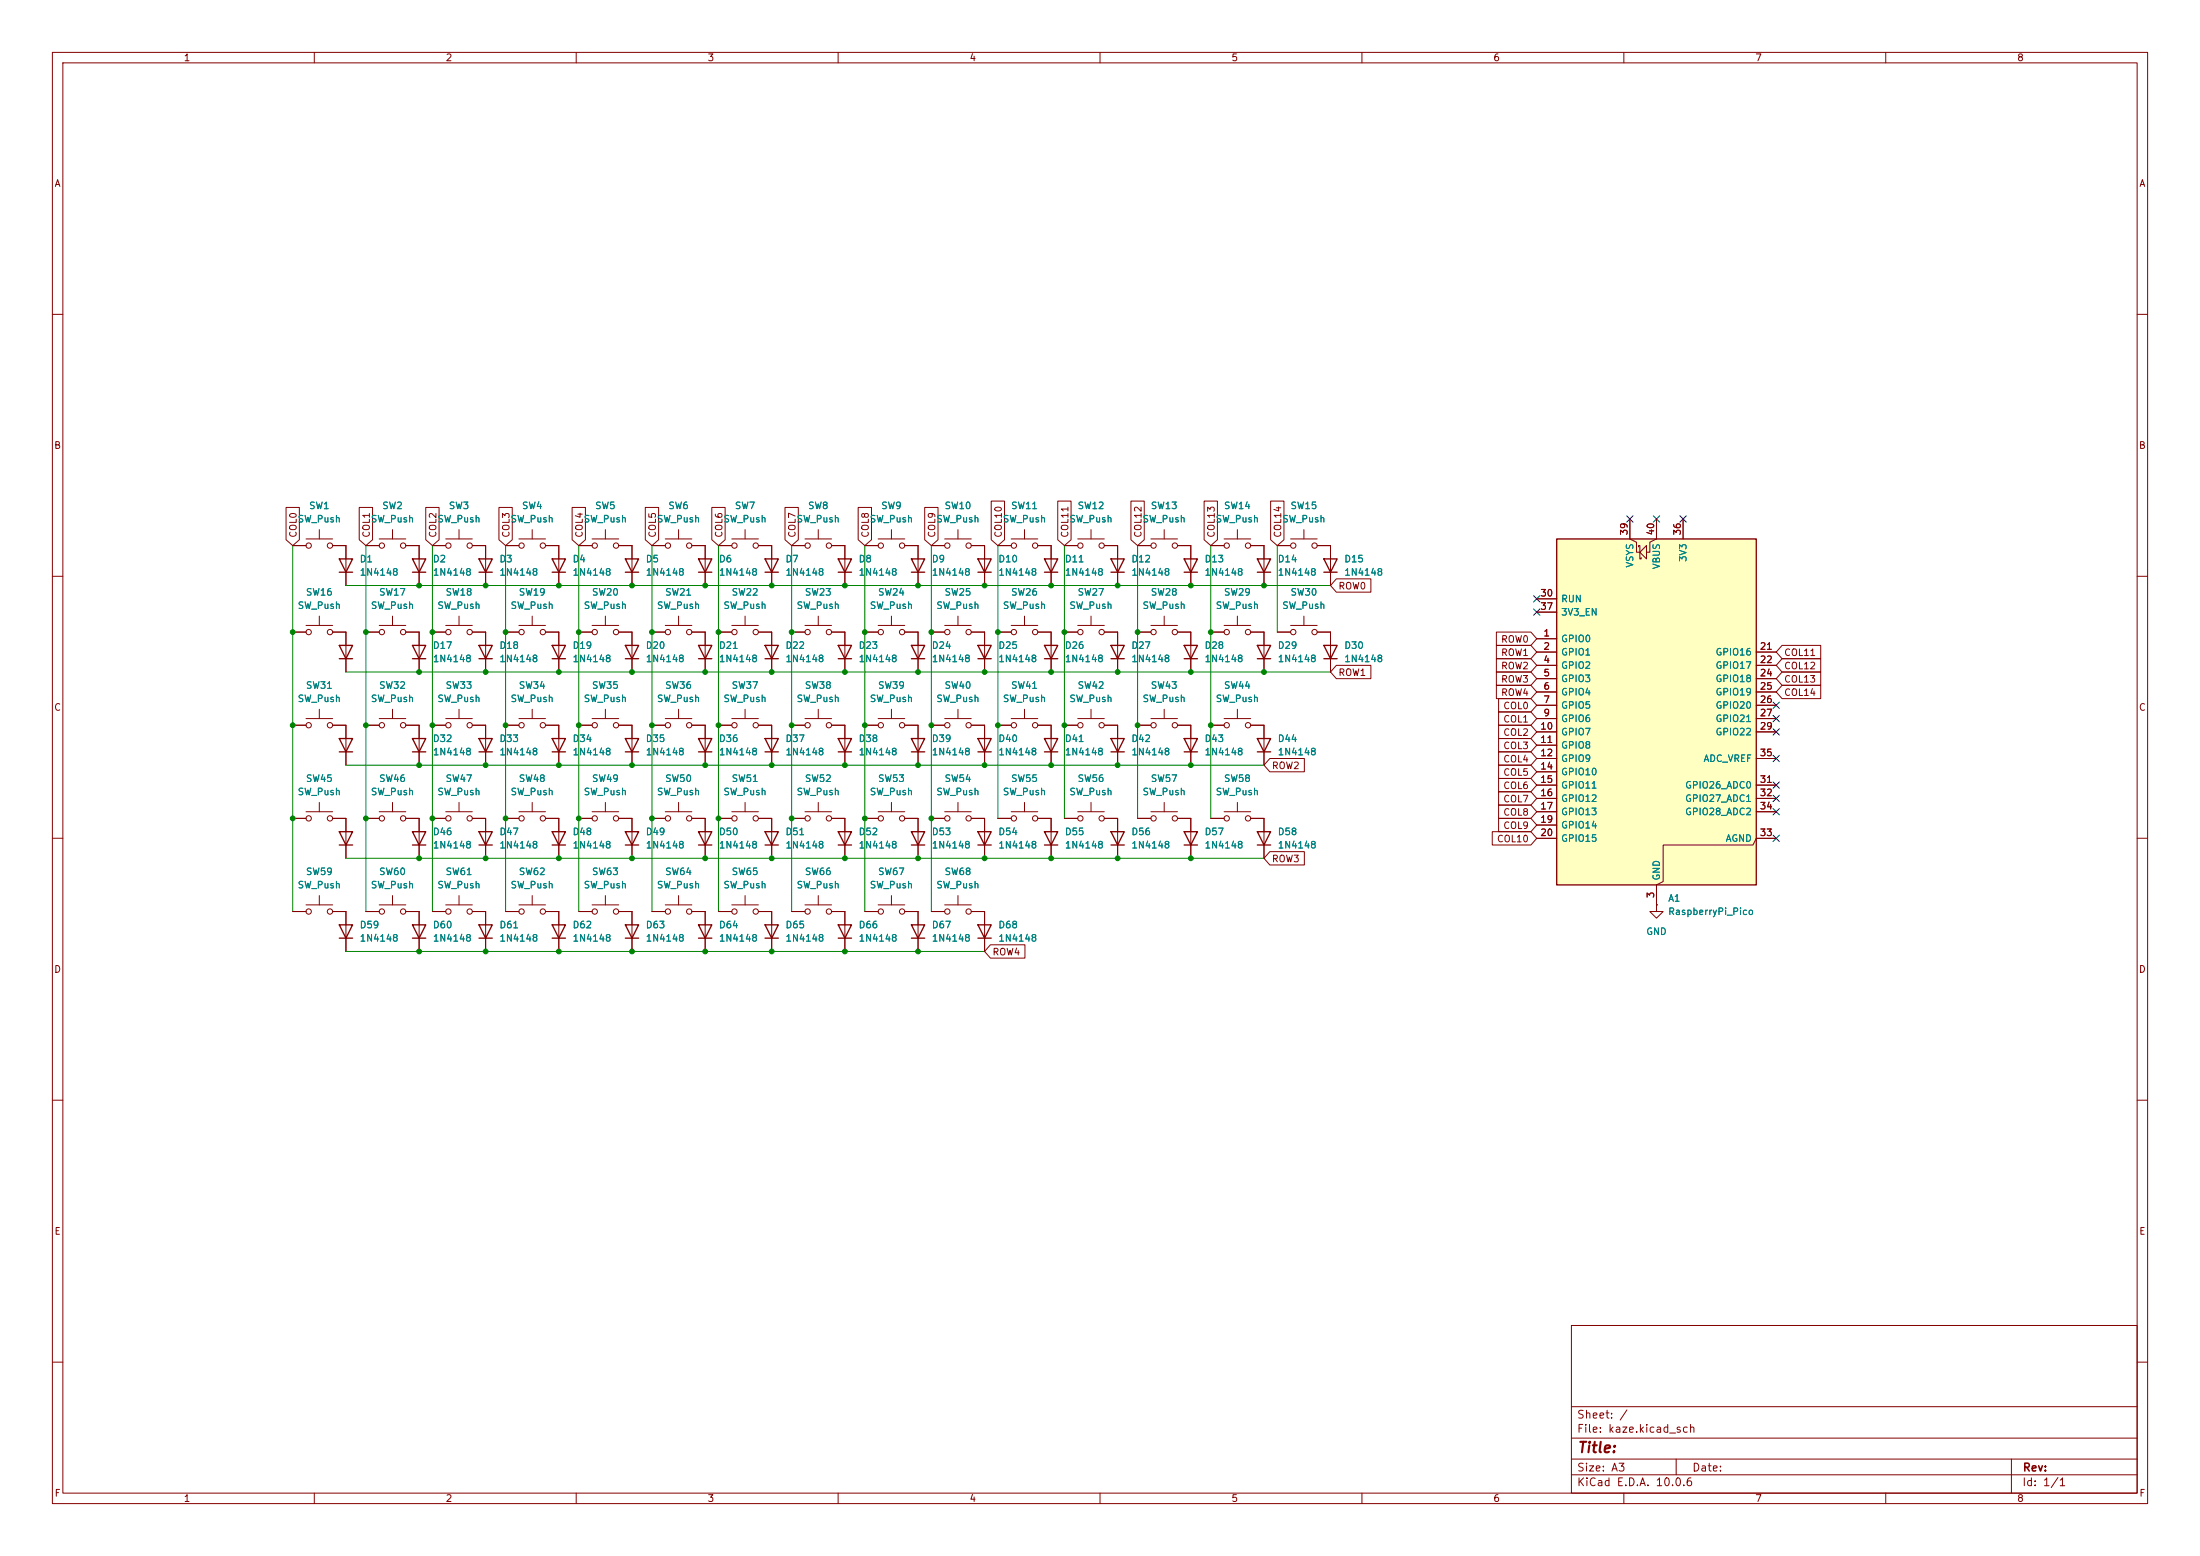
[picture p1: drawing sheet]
<svg xmlns="http://www.w3.org/2000/svg" width="420mm" height="297mm" viewBox="0 0 420 297" stroke-linecap="round" stroke-linejoin="round" font-family="sans-serif">
<g fill="none" stroke="#840000" stroke-width=".19">
<path d="M10 10h400v277h-400zM12 12h396v273h-396zM60 10v2M110 10v2M160 10v2M210 10v2M260 10v2M310 10v2M360 10v2M10 60h2M408 60h2M10 110h2"/>
<path d="M85.1 119.4h5.1M87.6 117.6v1.8M134.6 104.1v7.7M137.2 104.1h2.5M139.7 102.9h5.1M142.2 101.1v1.8M144.8 104.1h2.5M153.7 119.4h5M156.2 117.6v1.8M165.1 104.1h2.5M167.6 102.9h5.1M167.6 119.4h5.1"/>
<path d="M170.2 101.1v1.8M170.2 117.6v1.8M172.7 104.1h2.6v7.7M177.8 104.1h2.5M180.3 102.9h5.1M180.3 119.4h5.1M182.9 101.1v1.8M182.9 117.6v1.8M185.4 104.1h2.6v7.7M193 119.4h5.1M195.6 117.6v1.8M246.4 119.4h5.1"/>
<path d="M248.9 117.6v1.8M408 110h2M80 138.4v7.7M82.5 120.7h2.6M90.2 120.7h2.5M151.1 120.7h2.6M158.7 120.7h2.6M165.1 120.7h2.5M165.1 138.4h2.5M167.6 137.2h5.1M170.2 135.4v1.8M172.7 120.7h2.6"/>
<path d="M172.7 138.4h2.6v7.7M177.8 120.7h2.5M177.8 138.4h2.5M180.3 137.2h5.1M182.9 135.4v1.8M185.4 120.7h2.6v7.6M185.4 138.4h2.6v7.7M190.5 120.7h2.5M198.1 120.7h2.6v7.6M243.8 120.7h2.6M251.5 120.7h2.5v7.6M10 160h2"/>
<path d="M241.3 156.2v7.6M408 160h2M10 210h2M408 210h2M300 253h108v32h-108zM10 260h2M300 278.5h108M300 274.5h108M300 268.5h108M320 278.5v3M384 278.5v6.5M408 260h2"/>
<path d="M60 285v2M110 285v2M160 285v2M210 285v2M260 285v2M300 281.5h108M310 285v2M360 285v2"/>
<circle cx="140.2" cy="104.1" r=".51"/>
<circle cx="144.3" cy="104.1" r=".51"/>
<circle cx="168.1" cy="104.1" r=".51"/>
<circle cx="172.2" cy="104.1" r=".51"/>
<circle cx="180.8" cy="104.1" r=".51"/>
<circle cx="184.9" cy="104.1" r=".51"/>
<circle cx="85.6" cy="120.7" r=".51"/>
<circle cx="89.7" cy="120.7" r=".51"/>
<circle cx="154.2" cy="120.7" r=".51"/>
<circle cx="158.2" cy="120.7" r=".51"/>
<circle cx="168.1" cy="120.7" r=".51"/>
<circle cx="168.1" cy="138.4" r=".51"/>
<circle cx="172.2" cy="120.7" r=".51"/>
<circle cx="172.2" cy="138.4" r=".51"/>
<circle cx="180.8" cy="138.4" r=".51"/>
<circle cx="180.8" cy="120.7" r=".51"/>
<circle cx="184.9" cy="120.7" r=".51"/>
<circle cx="184.9" cy="138.4" r=".51"/>
<circle cx="193.5" cy="120.7" r=".51"/>
<circle cx="197.6" cy="120.7" r=".51"/>
<circle cx="246.9" cy="120.7" r=".51"/>
<circle cx="251" cy="120.7" r=".51"/>
</g>
<g fill="none" stroke="#840000" stroke-width=".25">
<path d="M133.3 106.7h2.6l-1.3 2.5zM133.3 109.2h2.6M174 106.7h2.5l-1.2 2.5zM174 109.2h2.5M186.7 106.7h2.5l-1.2 2.5zM186.7 109.2h2.5M186.7 123.2h2.5l-1.2 2.5zM186.7 125.7h2.5M199.4 123.2h2.5l-1.2 2.5zM199.4 125.7h2.5M252.7 123.2h2.6l-1.3 2.5zM252.7 125.7h2.6"/>
<path d="M78.7 141h2.6l-1.3 2.5zM78.7 143.5h2.6M174 141h2.5l-1.2 2.5zM174 143.5h2.5M186.7 141h2.5l-1.2 2.5zM186.7 143.5h2.5M240 158.8h2.6l-1.3 2.5zM240 161.3h2.6"/>
</g>
<path d="M297.2 102.9h38.1v66h-38.1z" fill="#ffffc2"/>
<g fill="none" stroke="#840000" stroke-width=".25">
<path d="M64.8 106.7h2.5l-1.3 2.5zM64.8 109.2h2.5M78.7 106.7h2.6l-1.3 2.5zM78.7 109.2h2.6M91.4 106.7h2.6l-1.3 2.5zM91.4 109.2h2.6M105.4 106.7h2.5l-1.2 2.5zM105.4 109.2h2.5M119.4 106.7h2.5l-1.3 2.5zM119.4 109.2h2.5M146 106.7h2.6l-1.3 2.5zM146 109.2h2.6"/>
<path d="M160 106.7h2.6l-1.3 2.5zM160 109.2h2.6M199.4 106.7h2.5l-1.2 2.5zM199.4 109.2h2.5M212.1 106.7h2.5l-1.2 2.5zM212.1 109.2h2.5M226.1 106.7h2.5l-1.3 2.5zM226.1 109.2h2.5M240 106.7h2.6l-1.3 2.5zM240 109.2h2.6M252.7 106.7h2.6l-1.3 2.5zM252.7 109.2h2.6"/>
<path d="M297.2 102.9h38.1v66h-38.1zM64.8 123.2h2.5l-1.3 2.5zM64.8 125.7h2.5M78.7 123.2h2.6l-1.3 2.5zM78.7 125.7h2.6M91.4 123.2h2.6l-1.3 2.5zM91.4 125.7h2.6M105.4 123.2h2.5l-1.2 2.5zM105.4 125.7h2.5M119.4 123.2h2.5l-1.3 2.5zM119.4 125.7h2.5M133.3 123.2h2.6l-1.3 2.5z"/>
<path d="M133.3 125.7h2.6M146 123.2h2.6l-1.3 2.5zM146 125.7h2.6M160 123.2h2.6l-1.3 2.5zM160 125.7h2.6M174 123.2h2.5l-1.2 2.5zM174 125.7h2.5M212.1 123.2h2.5l-1.2 2.5zM212.1 125.7h2.5M226.1 123.2h2.5l-1.3 2.5zM226.1 125.7h2.5M240 123.2h2.6l-1.3 2.5z"/>
<path d="M240 125.7h2.6M64.8 141h2.5l-1.3 2.5zM64.8 158.8h2.5l-1.3 2.5zM64.8 143.5h2.5M78.7 158.8h2.6l-1.3 2.5zM91.4 141h2.6l-1.3 2.5zM91.4 158.8h2.6l-1.3 2.5zM91.4 143.5h2.6M105.4 141h2.5l-1.2 2.5zM105.4 158.8h2.5l-1.2 2.5zM105.4 143.5h2.5M119.4 158.8h2.5l-1.3 2.5z"/>
<path d="M119.4 141h2.5l-1.3 2.5zM119.4 143.5h2.5M133.3 141h2.6l-1.3 2.5zM133.3 158.8h2.6l-1.3 2.5zM133.3 143.5h2.6M146 141h2.6l-1.3 2.5zM146 158.8h2.6l-1.3 2.5zM146 143.5h2.6M160 141h2.6l-1.3 2.5zM160 158.8h2.6l-1.3 2.5zM160 143.5h2.6M174 158.8h2.5l-1.2 2.5z"/>
<path d="M186.7 158.8h2.5l-1.2 2.5zM199.4 158.8h2.5l-1.2 2.5zM199.4 141h2.5l-1.2 2.5zM199.4 143.5h2.5M212.1 158.8h2.5l-1.2 2.5zM212.1 141h2.5l-1.2 2.5zM212.1 143.5h2.5M226.1 158.8h2.5l-1.3 2.5zM226.1 141h2.5l-1.3 2.5zM226.1 143.5h2.5M240 141h2.6l-1.3 2.5zM240 143.5h2.6"/>
<path d="M64.8 176.5h2.5l-1.3 2.6zM64.8 161.3h2.5M64.8 179.1h2.5M78.7 176.5h2.6l-1.3 2.6zM78.7 161.3h2.6M78.7 179.1h2.6M91.4 176.5h2.6l-1.3 2.6zM91.4 161.3h2.6M91.4 179.1h2.6M105.4 176.5h2.5l-1.2 2.6zM105.4 161.3h2.5M105.4 179.1h2.5"/>
<path d="M119.4 176.5h2.5l-1.3 2.6zM119.4 161.3h2.5M119.4 179.1h2.5M133.3 176.5h2.6l-1.3 2.6zM133.3 161.3h2.6M133.3 179.1h2.6M146 176.5h2.6l-1.3 2.6zM146 161.3h2.6M146 179.1h2.6M160 176.5h2.6l-1.3 2.6zM160 161.3h2.6M160 179.1h2.6"/>
<path d="M174 176.5h2.5l-1.2 2.6zM174 161.3h2.5M174 179.1h2.5M186.7 176.5h2.5l-1.2 2.6zM186.7 161.3h2.5M186.7 179.1h2.5M199.4 161.3h2.5M212.1 161.3h2.5M226.1 161.3h2.5"/>
</g>
<g fill="none" stroke="#840000" stroke-width=".19">
<path d="M54.6 96.9h2.6v6.1l-1.3 1.1-1.3-1.1zM68.6 96.9h2.5v6.1l-1.3 1.1-1.2-1.1zM81.3 96.9h2.5v6.1l-1.3 1.1-1.2-1.1zM95.2 96.9h2.6v6.1l-1.3 1.1-1.3-1.1zM109.2 96.9h2.6v6.1l-1.3 1.1-1.3-1.1zM123.2 96.9h2.5v6.1l-1.2 1.1-1.3-1.1zM135.9 96.9h2.5v6.1l-1.2 1.1-1.3-1.1zM149.9 96.9h2.5v6.1l-1.3 1.1-1.2-1.1zM163.8 96.9h2.6v6.1l-1.3 1.1-1.3-1.1zM176.5 96.9h2.6v6.1l-1.3 1.1-1.3-1.1zM189.2 95.6h2.6v7.4l-1.3 1.1-1.3-1.1zM201.9 95.6h2.6v7.4l-1.3 1.1-1.3-1.1z"/>
<path d="M215.9 95.6h2.5v7.4l-1.2 1.1-1.3-1.1zM229.9 95.6h2.5v7.4l-1.3 1.1-1.2-1.1zM242.6 95.6h2.5v7.4l-1.3 1.1-1.2-1.1zM311.1 99.1v3.8l1.3 .6v1.9h.7M316.2 99.1v3.8l-1.2 .6v1.9h-.7M321.3 99.1v3.8M55.9 104.1h2.5M58.4 102.9h5.1M58.4 119.4h5.1M61 101.1v1.8M61 117.6v1.8M63.5 104.1h2.5v7.7"/>
<path d="M69.8 104.1h2.6M72.4 102.9h5.1M72.4 119.4h5.1M74.9 101.1v1.8M74.9 117.6v1.8M77.5 104.1h2.5v7.7M82.5 104.1h2.6M85.1 102.9h5.1M87.6 101.1v1.8M90.2 104.1h2.5v7.7M96.5 104.1h2.6M99.1 102.9h5"/>
<path d="M99.1 119.4h5M101.6 101.1v1.8M101.6 117.6v1.8M104.1 104.1h2.6v7.7M110.5 104.1h2.5M113 102.9h5.1M113 119.4h5.1M115.6 101.1v1.8M115.6 117.6v1.8M118.1 104.1h2.5v7.7M124.5 104.1h2.5M127 102.9h5.1"/>
<path d="M127 119.4h5.1M129.5 101.1v1.8M129.5 117.6v1.8M132.1 104.1h2.5v2.6M134.6 109.2v2.6M137.2 104.1h2.5M139.7 119.4h5.1M142.2 117.6v1.8M144.8 104.1h2.5v7.7M151.1 104.1h2.6M153.7 102.9h5M156.2 101.1v1.8"/>
<path d="M158.7 104.1h2.6v7.7M165.1 104.1h2.5M172.7 104.1h2.6v2.6M175.3 109.2v2.6M177.8 104.1h2.5M185.4 104.1h2.6v2.6M188 109.2v2.6M190.5 104.1h2.5M193 102.9h5.1M195.6 101.1v1.8M198.1 104.1h2.6v7.7M203.2 104.1h2.5"/>
<path d="M205.7 102.9h5.1M205.7 119.4h5.1M208.3 101.1v1.8M208.3 117.6v1.8M210.8 104.1h2.6v7.7M217.2 104.1h2.5M219.7 102.9h5.1M219.7 119.4h5.1M222.2 101.1v1.8M222.2 117.6v1.8M224.8 104.1h2.5v7.7M231.1 104.1h2.6"/>
<path d="M233.7 102.9h5.1M233.7 119.4h5.1M236.2 101.1v1.8M236.2 117.6v1.8M238.8 104.1h2.5v7.7M243.8 104.1h2.6M246.4 102.9h5.1M248.9 101.1v1.8M251.5 104.1h2.5v7.7M255.1 110.5h6.6v2.5h-6.6l-1.1-1.2zM293.4 114.3h3.8M293.4 116.8h3.8"/>
<path d="M312.8 104.4v-.3h.3v2.6h.2v-.3M313.1 105.4l1.2-1.3v2.6zM55.9 138.4h2.5M55.9 120.7h2.5M58.4 137.2h5.1M61 135.4v1.8M63.5 138.4h2.5v7.7M63.5 120.7h2.5v7.6M69.8 138.4h2.6M69.8 120.7h2.6M72.4 137.2h5.1M74.9 135.4v1.8"/>
<path d="M77.5 138.4h2.5v2.6M77.5 120.7h2.5v7.6M82.5 138.4h2.6M82.5 120.7h2.6M85.1 137.2h5.1M87.6 135.4v1.8M90.2 138.4h2.5v7.7M90.2 120.7h2.5v7.6M96.5 138.4h2.6M96.5 120.7h2.6M99.1 137.2h5M101.6 135.4v1.8"/>
<path d="M104.1 138.4h2.6v7.7M104.1 120.7h2.6v7.6M110.5 138.4h2.5M110.5 120.7h2.5M113 137.2h5.1M115.6 135.4v1.8M118.1 138.4h2.5v7.7M118.1 120.7h2.5v7.6M124.5 138.4h2.5M124.5 120.7h2.5M127 137.2h5.1M129.5 135.4v1.8"/>
<path d="M132.1 138.4h2.5v7.7M132.1 120.7h2.5v7.6M137.2 138.4h2.5M137.2 120.7h2.5M139.7 137.2h5.1M142.2 135.4v1.8M144.8 138.4h2.5v7.7M144.8 120.7h2.5v7.6M151.1 138.4h2.6M151.1 120.7h2.6M153.7 137.2h5M156.2 135.4v1.8"/>
<path d="M158.7 120.7h2.6v7.6M158.7 138.4h2.6v7.7M165.1 138.4h2.5M165.1 120.7h2.5M172.7 120.7h2.6v7.6M172.7 138.4h2.6v2.6M177.8 138.4h2.5M177.8 120.7h2.5M185.4 138.4h2.6v2.6M185.4 120.7h2.6v2.5M188 125.7v2.6M190.5 138.4h2.5"/>
<path d="M190.5 120.7h2.5M193 137.2h5.1M195.6 135.4v1.8M198.1 138.4h2.6v7.7M198.1 120.7h2.6v2.5M200.7 125.7v2.6M203.2 138.4h2.5M203.2 120.7h2.5M205.7 137.2h5.1M208.3 135.4v1.8M210.8 138.4h2.6v7.7M210.8 120.7h2.6v7.6"/>
<path d="M217.2 138.4h2.5M217.2 120.7h2.5M219.7 137.2h5.1M222.2 135.4v1.8M224.8 138.4h2.5v7.7M224.8 120.7h2.5v7.6M231.1 138.4h2.6M231.1 120.7h2.6M233.7 137.2h5.1M236.2 135.4v1.8M238.8 138.4h2.5v7.7M238.8 120.7h2.5v7.6"/>
<path d="M243.8 120.7h2.6M251.5 120.7h2.5v2.5M254 125.7v2.6M255.1 127h6.6v2.5h-6.6l-1.1-1.2zM285.7 125.7h6.6l1.1 1.3-1.1 1.3h-6.6zM285.7 123.2h6.6l1.1 1.3-1.1 1.2h-6.6zM285.7 130.8h6.6l1.1 1.3-1.1 1.3h-6.6zM285.7 120.6h6.6l1.1 1.3-1.1 1.3h-6.6zM285.7 128.3h6.6l1.1 1.2-1.1 1.3h-6.6zM286.1 133.3h6.2l1.1 1.3-1.1 1.3h-6.2zM286.1 135.9h6.2l1.1 1.3-1.1 1.2h-6.2zM286.1 138.4h6.2l1.1 1.3-1.1 1.3h-6.2z"/>
<path d="M293.4 121.9h3.8M293.4 124.5h3.8M293.4 127h3.8M293.4 129.5h3.8M293.4 132.1h3.8M293.4 134.6h3.8M293.4 137.2h3.8M293.4 139.7h3.8M335.3 124.5h3.8M335.3 127h3.8M335.3 129.5h3.8M335.3 132.1h3.8"/>
<path d="M335.3 134.6h3.8M335.3 137.2h3.8M335.3 139.7h3.8M340.2 128.3h7.4v2.5h-7.4l-1.1-1.3zM340.2 123.2h7.4v2.5h-7.4l-1.1-1.2zM340.2 130.8h7.4v2.6h-7.4l-1.1-1.3zM340.2 125.7h7.4v2.6h-7.4l-1.1-1.3zM55.9 156.2h2.5M58.4 154.9h5.1M61 153.2v1.7M63.5 156.2h2.5v7.6M69.8 156.2h2.6"/>
<path d="M72.4 154.9h5.1M74.9 153.2v1.7M77.5 156.2h2.5v7.6M80 143.5v2.6M82.5 156.2h2.6M85.1 154.9h5.1M87.6 153.2v1.7M90.2 156.2h2.5v7.6M96.5 156.2h2.6M99.1 154.9h5M101.6 153.2v1.7M104.1 156.2h2.6v7.6"/>
<path d="M110.5 156.2h2.5M113 154.9h5.1M115.6 153.2v1.7M118.1 156.2h2.5v7.6M124.5 156.2h2.5M127 154.9h5.1M129.5 153.2v1.7M132.1 156.2h2.5v7.6M137.2 156.2h2.5M139.7 154.9h5.1M142.2 153.2v1.7M144.8 156.2h2.5v7.6"/>
<path d="M151.1 156.2h2.6M153.7 154.9h5M156.2 153.2v1.7M158.7 156.2h2.6v7.6M165.1 156.2h2.5M167.6 154.9h5.1M170.2 153.2v1.7M172.7 156.2h2.6v7.6M175.3 143.5v2.6M177.8 156.2h2.5M180.3 154.9h5.1M182.9 153.2v1.7"/>
<path d="M185.4 156.2h2.6v7.6M188 143.5v2.6M190.5 156.2h2.5M193 154.9h5.1M195.6 153.2v1.7M198.1 156.2h2.6v7.6M203.2 156.2h2.5M205.7 154.9h5.1M208.3 153.2v1.7M210.8 156.2h2.6v7.6M217.2 156.2h2.5M219.7 154.9h5.1"/>
<path d="M222.2 153.2v1.7M224.8 156.2h2.5v7.6M231.1 156.2h2.6M233.7 154.9h5.1M236.2 153.2v1.7M238.8 156.2h2.5v2.6M242.4 144.8h6.6v2.5h-6.6l-1.1-1.2zM284.9 158.7h7.4l1.1 1.3-1.1 1.3h-7.4zM286.1 153.7h6.2l1.1 1.2-1.1 1.3h-6.2zM286.1 151.1h6.2l1.1 1.3-1.1 1.3h-6.2zM286.1 143.5h6.2l1.1 1.3-1.1 1.3h-6.2zM286.1 146h6.2l1.1 1.3-1.1 1.3h-6.2z"/>
<path d="M286.1 141h6.2l1.1 1.2-1.1 1.3h-6.2zM286.1 156.2h6.2l1.1 1.3-1.1 1.3h-6.2zM286.1 148.6h6.2l1.1 1.3-1.1 1.2h-6.2zM293.4 142.2h3.8M293.4 144.8h3.8M293.4 147.3h3.8M293.4 149.9h3.8M293.4 152.4h3.8M293.4 154.9h3.8M293.4 157.5h3.8M335.3 144.8h3.8M335.3 149.9h3.8"/>
<path d="M335.3 152.4h3.8M335.3 154.9h3.8M55.9 174h2.5M58.4 172.7h5.1M61 170.9v1.8M63.5 174h2.5v7.6M69.8 174h2.6M72.4 172.7h5.1M74.9 170.9v1.8M77.5 174h2.5v7.6M82.5 174h2.6M85.1 172.7h5.1"/>
<path d="M87.6 170.9v1.8M90.2 174h2.5v7.6M96.5 174h2.6M99.1 172.7h5M101.6 170.9v1.8M104.1 174h2.6v7.6M110.5 174h2.5M113 172.7h5.1M115.6 170.9v1.8M118.1 174h2.5v7.6M124.5 174h2.5M127 172.7h5.1"/>
<path d="M129.5 170.9v1.8M132.1 174h2.5v7.6M137.2 174h2.5M139.7 172.7h5.1M142.2 170.9v1.8M144.8 174h2.5v7.6M151.1 174h2.6M153.7 172.7h5M156.2 170.9v1.8M158.7 174h2.6v7.6M165.1 174h2.5M167.6 172.7h5.1"/>
<path d="M170.2 170.9v1.8M172.7 174h2.6v7.6M177.8 174h2.5M180.3 172.7h5.1M182.9 170.9v1.8M185.4 174h2.6v7.6M241.3 161.3v2.5M242.4 162.6h6.6v2.5h-6.6l-1.1-1.3zM293.4 160h3.8M316.2 172.7v1.3h1.3l-1.3 1.3-1.2-1.3h1.2M316.2 172.7h.1M339.1 160h-3.8l-.7 1.3h-17.1v7l-1.3 .6v3.8"/>
<path d="M189.1 180.3h6.6v2.6h-6.6l-1.1-1.3z"/>
<circle cx="58.9" cy="104.1" r=".51"/>
<circle cx="63" cy="104.1" r=".51"/>
<circle cx="72.9" cy="104.1" r=".51"/>
<circle cx="77" cy="104.1" r=".51"/>
<circle cx="85.6" cy="104.1" r=".51"/>
<circle cx="89.7" cy="104.1" r=".51"/>
<circle cx="99.6" cy="104.1" r=".51"/>
<circle cx="103.6" cy="104.1" r=".51"/>
<circle cx="113.5" cy="104.1" r=".51"/>
<circle cx="117.6" cy="104.1" r=".51"/>
<circle cx="127.5" cy="104.1" r=".51"/>
<circle cx="131.6" cy="104.1" r=".51"/>
<circle cx="154.2" cy="104.1" r=".51"/>
<circle cx="158.2" cy="104.1" r=".51"/>
<circle cx="193.5" cy="104.1" r=".51"/>
<circle cx="197.6" cy="104.1" r=".51"/>
<circle cx="206.2" cy="104.1" r=".51"/>
<circle cx="210.3" cy="104.1" r=".51"/>
<circle cx="220.2" cy="104.1" r=".51"/>
<circle cx="224.3" cy="104.1" r=".51"/>
<circle cx="234.2" cy="104.1" r=".51"/>
<circle cx="238.3" cy="104.1" r=".51"/>
<circle cx="246.9" cy="104.1" r=".51"/>
<circle cx="251" cy="104.1" r=".51"/>
<circle cx="58.9" cy="120.7" r=".51"/>
<circle cx="58.9" cy="138.4" r=".51"/>
<circle cx="63" cy="120.7" r=".51"/>
<circle cx="63" cy="138.4" r=".51"/>
<circle cx="72.9" cy="138.4" r=".51"/>
<circle cx="72.9" cy="120.7" r=".51"/>
<circle cx="77" cy="120.7" r=".51"/>
<circle cx="77" cy="138.4" r=".51"/>
<circle cx="85.6" cy="138.4" r=".51"/>
<circle cx="89.7" cy="138.4" r=".51"/>
<circle cx="99.6" cy="120.7" r=".51"/>
<circle cx="99.6" cy="138.4" r=".51"/>
<circle cx="103.6" cy="138.4" r=".51"/>
<circle cx="103.6" cy="120.7" r=".51"/>
<circle cx="113.5" cy="120.7" r=".51"/>
<circle cx="113.5" cy="138.4" r=".51"/>
<circle cx="117.6" cy="120.7" r=".51"/>
<circle cx="117.6" cy="138.4" r=".51"/>
<circle cx="127.5" cy="138.4" r=".51"/>
<circle cx="127.5" cy="120.7" r=".51"/>
<circle cx="131.6" cy="120.7" r=".51"/>
<circle cx="131.6" cy="138.4" r=".51"/>
<circle cx="140.2" cy="138.4" r=".51"/>
<circle cx="140.2" cy="120.7" r=".51"/>
<circle cx="144.3" cy="138.4" r=".51"/>
<circle cx="144.3" cy="120.7" r=".51"/>
<circle cx="154.2" cy="138.4" r=".51"/>
<circle cx="158.2" cy="138.4" r=".51"/>
<circle cx="193.5" cy="138.4" r=".51"/>
<circle cx="197.6" cy="138.4" r=".51"/>
<circle cx="206.2" cy="120.7" r=".51"/>
<circle cx="206.2" cy="138.4" r=".51"/>
<circle cx="210.3" cy="120.7" r=".51"/>
<circle cx="210.3" cy="138.4" r=".51"/>
<circle cx="220.2" cy="120.7" r=".51"/>
<circle cx="220.2" cy="138.4" r=".51"/>
<circle cx="224.3" cy="120.7" r=".51"/>
<circle cx="224.3" cy="138.4" r=".51"/>
<circle cx="234.2" cy="120.7" r=".51"/>
<circle cx="234.2" cy="138.4" r=".51"/>
<circle cx="238.3" cy="120.7" r=".51"/>
<circle cx="238.3" cy="138.4" r=".51"/>
<circle cx="58.9" cy="156.2" r=".51"/>
<circle cx="63" cy="156.2" r=".51"/>
<circle cx="72.9" cy="156.2" r=".51"/>
<circle cx="77" cy="156.2" r=".51"/>
<circle cx="85.6" cy="156.2" r=".51"/>
<circle cx="89.7" cy="156.2" r=".51"/>
<circle cx="99.6" cy="156.2" r=".51"/>
<circle cx="103.6" cy="156.2" r=".51"/>
<circle cx="113.5" cy="156.2" r=".51"/>
<circle cx="117.6" cy="156.2" r=".51"/>
<circle cx="127.5" cy="156.2" r=".51"/>
<circle cx="131.6" cy="156.2" r=".51"/>
<circle cx="140.2" cy="156.2" r=".51"/>
<circle cx="144.3" cy="156.2" r=".51"/>
<circle cx="154.2" cy="156.2" r=".51"/>
<circle cx="158.2" cy="156.2" r=".51"/>
<circle cx="168.1" cy="156.2" r=".51"/>
<circle cx="172.2" cy="156.2" r=".51"/>
<circle cx="180.8" cy="156.2" r=".51"/>
<circle cx="184.9" cy="156.2" r=".51"/>
<circle cx="193.5" cy="156.2" r=".51"/>
<circle cx="197.6" cy="156.2" r=".51"/>
<circle cx="206.2" cy="156.2" r=".51"/>
<circle cx="210.3" cy="156.2" r=".51"/>
<circle cx="220.2" cy="156.2" r=".51"/>
<circle cx="224.3" cy="156.2" r=".51"/>
<circle cx="234.2" cy="156.2" r=".51"/>
<circle cx="238.3" cy="156.2" r=".51"/>
<circle cx="58.9" cy="174" r=".51"/>
<circle cx="63" cy="174" r=".51"/>
<circle cx="72.9" cy="174" r=".51"/>
<circle cx="77" cy="174" r=".51"/>
<circle cx="85.6" cy="174" r=".51"/>
<circle cx="89.7" cy="174" r=".51"/>
<circle cx="99.6" cy="174" r=".51"/>
<circle cx="103.6" cy="174" r=".51"/>
<circle cx="113.5" cy="174" r=".51"/>
<circle cx="117.6" cy="174" r=".51"/>
<circle cx="127.5" cy="174" r=".51"/>
<circle cx="131.6" cy="174" r=".51"/>
<circle cx="140.2" cy="174" r=".51"/>
<circle cx="144.3" cy="174" r=".51"/>
<circle cx="154.2" cy="174" r=".51"/>
<circle cx="158.2" cy="174" r=".51"/>
<circle cx="168.1" cy="174" r=".51"/>
<circle cx="172.2" cy="174" r=".51"/>
<circle cx="180.8" cy="174" r=".51"/>
<circle cx="184.9" cy="174" r=".51"/>
</g>
<g fill="none" stroke="#008400" stroke-width=".19">
<path d="M55.9 104.1v69.9M66 111.8h188M69.8 104.1v69.9M82.5 104.1v69.9M96.5 104.1v69.9M110.5 104.1v69.9M124.5 104.1v69.9M137.2 104.1v69.9M151.1 104.1v69.9M165.1 104.1v69.9M177.8 104.1v69.9M190.5 104.1v52.1"/>
<path d="M203.2 104.1v52.1M217.2 104.1v52.1M231.1 104.1v52.1M243.8 104.1v16.6M66 128.3h188M66 146.1h175.3M66 163.8h175.3M66 181.6h122"/>
</g>
<g fill="none" stroke="#000084" stroke-width=".19">
<path d="M310.5 98.5l1.3 1.2M311.8 98.5l-1.3 1.2M315.6 98.5l1.2 1.2M316.8 98.5l-1.2 1.2M320.7 98.5l1.2 1.2M321.9 98.5l-1.2 1.2M292.8 113.7l1.2 1.2M292.8 116.2l1.2 1.2M294 113.7l-1.2 1.2M294 116.2l-1.2 1.2M338.5 136.6l1.2 1.2M338.5 139.1l1.2 1.2"/>
<path d="M338.5 134l1.2 1.2M339.7 136.6l-1.2 1.2M339.7 139.1l-1.2 1.2M339.7 134l-1.2 1.2M338.5 151.8l1.2 1.2M338.5 154.3l1.2 1.2M338.5 149.3l1.2 1.2M338.5 144.2l1.2 1.2M338.5 159.4l1.2 1.2M339.7 151.8l-1.2 1.2M339.7 154.3l-1.2 1.2M339.7 149.3l-1.2 1.2"/>
<path d="M339.7 144.2l-1.2 1.2M339.7 159.4l-1.2 1.2"/>
</g>
<g fill="#008400" stroke="#008400" stroke-width=".19">
<circle cx="227.3" cy="163.8" r=".46"/>
<circle cx="231.1" cy="120.7" r=".46"/>
<circle cx="241.3" cy="111.8" r=".46"/>
<circle cx="231.1" cy="138.4" r=".46"/>
<circle cx="227.3" cy="146.1" r=".46"/>
<circle cx="217.2" cy="138.4" r=".46"/>
<circle cx="217.2" cy="120.7" r=".46"/>
<circle cx="200.7" cy="163.8" r=".46"/>
<circle cx="190.5" cy="120.7" r=".46"/>
<circle cx="177.8" cy="120.7" r=".46"/>
<circle cx="188" cy="128.3" r=".46"/>
<circle cx="213.4" cy="146.1" r=".46"/>
<circle cx="213.4" cy="163.8" r=".46"/>
<circle cx="203.2" cy="138.4" r=".46"/>
<circle cx="188" cy="111.8" r=".46"/>
<circle cx="175.3" cy="128.3" r=".46"/>
<circle cx="190.5" cy="138.4" r=".46"/>
<circle cx="200.7" cy="146.1" r=".46"/>
<circle cx="188" cy="146.1" r=".46"/>
<circle cx="177.8" cy="138.4" r=".46"/>
<circle cx="161.3" cy="128.3" r=".46"/>
<circle cx="151.1" cy="120.7" r=".46"/>
<circle cx="161.3" cy="111.8" r=".46"/>
<circle cx="175.3" cy="111.8" r=".46"/>
<circle cx="165.1" cy="120.7" r=".46"/>
<circle cx="147.3" cy="128.3" r=".46"/>
<circle cx="147.3" cy="111.8" r=".46"/>
<circle cx="203.2" cy="120.7" r=".46"/>
<circle cx="200.7" cy="128.3" r=".46"/>
<circle cx="213.4" cy="128.3" r=".46"/>
<circle cx="200.7" cy="111.8" r=".46"/>
<circle cx="241.3" cy="128.3" r=".46"/>
<circle cx="213.4" cy="111.8" r=".46"/>
<circle cx="227.3" cy="111.8" r=".46"/>
<circle cx="227.3" cy="128.3" r=".46"/>
<circle cx="147.3" cy="181.6" r=".46"/>
<circle cx="175.3" cy="181.6" r=".46"/>
<circle cx="161.3" cy="181.6" r=".46"/>
<circle cx="147.3" cy="163.8" r=".46"/>
<circle cx="161.3" cy="163.8" r=".46"/>
<circle cx="188" cy="163.8" r=".46"/>
<circle cx="120.6" cy="181.6" r=".46"/>
<circle cx="106.7" cy="181.6" r=".46"/>
<circle cx="120.6" cy="146.1" r=".46"/>
<circle cx="110.5" cy="156.2" r=".46"/>
<circle cx="124.5" cy="138.4" r=".46"/>
<circle cx="124.5" cy="156.2" r=".46"/>
<circle cx="137.2" cy="156.2" r=".46"/>
<circle cx="134.6" cy="163.8" r=".46"/>
<circle cx="120.6" cy="163.8" r=".46"/>
<circle cx="134.6" cy="181.6" r=".46"/>
<circle cx="137.2" cy="138.4" r=".46"/>
<circle cx="134.6" cy="146.1" r=".46"/>
<circle cx="92.7" cy="146.1" r=".46"/>
<circle cx="96.5" cy="138.4" r=".46"/>
<circle cx="106.7" cy="146.1" r=".46"/>
<circle cx="92.7" cy="111.8" r=".46"/>
<circle cx="80" cy="111.8" r=".46"/>
<circle cx="82.5" cy="120.7" r=".46"/>
<circle cx="92.7" cy="128.3" r=".46"/>
<circle cx="106.7" cy="128.3" r=".46"/>
<circle cx="96.5" cy="120.7" r=".46"/>
<circle cx="106.7" cy="111.8" r=".46"/>
<circle cx="80" cy="146.1" r=".46"/>
<circle cx="80" cy="163.8" r=".46"/>
<circle cx="82.5" cy="156.2" r=".46"/>
<circle cx="69.8" cy="156.2" r=".46"/>
<circle cx="55.9" cy="156.2" r=".46"/>
<circle cx="92.7" cy="181.6" r=".46"/>
<circle cx="80" cy="181.6" r=".46"/>
<circle cx="106.7" cy="163.8" r=".46"/>
<circle cx="92.7" cy="163.8" r=".46"/>
<circle cx="82.5" cy="138.4" r=".46"/>
<circle cx="96.5" cy="156.2" r=".46"/>
<circle cx="110.5" cy="120.7" r=".46"/>
<circle cx="110.5" cy="138.4" r=".46"/>
<circle cx="120.6" cy="128.3" r=".46"/>
<circle cx="124.5" cy="120.7" r=".46"/>
<circle cx="134.6" cy="111.8" r=".46"/>
<circle cx="120.6" cy="111.8" r=".46"/>
<circle cx="137.2" cy="120.7" r=".46"/>
<circle cx="134.6" cy="128.3" r=".46"/>
<circle cx="69.8" cy="120.7" r=".46"/>
<circle cx="55.9" cy="120.7" r=".46"/>
<circle cx="55.9" cy="138.4" r=".46"/>
<circle cx="80" cy="128.3" r=".46"/>
<circle cx="69.8" cy="138.4" r=".46"/>
<circle cx="175.3" cy="163.8" r=".46"/>
<circle cx="161.3" cy="146.1" r=".46"/>
<circle cx="147.3" cy="146.1" r=".46"/>
<circle cx="151.1" cy="156.2" r=".46"/>
<circle cx="175.3" cy="146.1" r=".46"/>
<circle cx="165.1" cy="156.2" r=".46"/>
<circle cx="177.8" cy="156.2" r=".46"/>
<circle cx="151.1" cy="138.4" r=".46"/>
<circle cx="165.1" cy="138.4" r=".46"/>
</g>
<text font-size="2" fill="#840000" x="301" y="277.8">Title:</text>
<g font-size="1.5" fill="#840000">
<text x="300.9" y="273.8">File: kaze.kicad_sch</text>
<text x="300.9" y="271.1">Sheet: /</text>
<text x="300.9" y="281.2">Size: A3</text>
<text x="322.9" y="281.2">Date:</text>
<text x="386" y="281.2">Rev:</text>
<text x="300.9" y="284">KiCad E.D.A. 10.0.6</text>
<text x="385.9" y="284">Id: 1/1</text>
</g>
<g font-size="1.3" fill="#840000">
<text x="35" y="12">1</text>
<text x="85" y="12">2</text>
<text x="135" y="12">3</text>
<text x="185" y="12">4</text>
<text x="235" y="12">5</text>
<text x="285" y="12">6</text>
<text x="335" y="12">7</text>
<text x="385" y="12">8</text>
<text x="10.3" y="36">A</text>
<text x="408.3" y="36">A</text>
<text x="10.2" y="86">B</text>
<text x="408.2" y="86">B</text>
<text x="56.9" y="102.7" transform="rotate(-90 56.9 102.7)">COL0</text>
<text x="70.9" y="102.7" transform="rotate(-90 70.9 102.7)">COL1</text>
<text x="83.6" y="102.7" transform="rotate(-90 83.6 102.7)">COL2</text>
<text x="97.6" y="102.7" transform="rotate(-90 97.6 102.7)">COL3</text>
<text x="111.5" y="102.7" transform="rotate(-90 111.5 102.7)">COL4</text>
<text x="125.5" y="102.7" transform="rotate(-90 125.5 102.7)">COL5</text>
<text x="138.2" y="102.7" transform="rotate(-90 138.2 102.7)">COL6</text>
<text x="152.2" y="102.7" transform="rotate(-90 152.2 102.7)">COL7</text>
<text x="166.2" y="102.7" transform="rotate(-90 166.2 102.7)">COL8</text>
<text x="178.9" y="102.7" transform="rotate(-90 178.9 102.7)">COL9</text>
<text x="191.6" y="102.7" transform="rotate(-90 191.6 102.7)">COL10</text>
<text x="204.3" y="102.7" transform="rotate(-90 204.3 102.7)">COL11</text>
<text x="218.2" y="102.7" transform="rotate(-90 218.2 102.7)">COL12</text>
<text x="232.2" y="102.7" transform="rotate(-90 232.2 102.7)">COL13</text>
<text x="244.9" y="102.7" transform="rotate(-90 244.9 102.7)">COL14</text>
<text x="311" y="102.3" transform="rotate(-90 311 102.3)">39</text>
<text x="316.1" y="102.3" transform="rotate(-90 316.1 102.3)">40</text>
<text x="321.2" y="102.3" transform="rotate(-90 321.2 102.3)">36</text>
<text x="255.4" y="112.8">ROW0</text>
<text x="293.9" y="114.2">30</text>
<text x="293.9" y="116.7">37</text>
<text x="286.5" y="125.5">ROW1</text>
<text x="286.5" y="123">ROW0</text>
<text x="294.5" y="121.8">1</text>
<text x="294.5" y="124.3">2</text>
<text x="335.8" y="124.3">21</text>
<text x="340.5" y="125.5">COL11</text>
<text x="255.4" y="129.3">ROW1</text>
<text x="286.5" y="128.1">ROW2</text>
<text x="286.5" y="130.6">ROW3</text>
<text x="294.5" y="126.9">4</text>
<text x="294.5" y="129.4">5</text>
<text x="294.5" y="131.9">6</text>
<text x="335.8" y="126.9">22</text>
<text x="335.8" y="129.4">24</text>
<text x="335.8" y="131.9">25</text>
<text x="340.5" y="130.6">COL13</text>
<text x="340.5" y="128.1">COL12</text>
<text x="10.2" y="136">C</text>
<text x="286.5" y="133.1">ROW4</text>
<text x="286.9" y="135.7">COL0</text>
<text x="294.5" y="134.5">7</text>
<text x="294.5" y="137">9</text>
<text x="335.8" y="134.5">26</text>
<text x="335.8" y="137">27</text>
<text x="340.5" y="133.1">COL14</text>
<text x="408.2" y="136">C</text>
<text x="286.9" y="143.3">COL3</text>
<text x="286.9" y="138.2">COL1</text>
<text x="286.9" y="140.8">COL2</text>
<text x="293.9" y="139.6">10</text>
<text x="293.9" y="142.1">11</text>
<text x="335.8" y="139.6">29</text>
<text x="242.7" y="147.1">ROW2</text>
<text x="286.9" y="145.8">COL4</text>
<text x="286.9" y="148.4">COL5</text>
<text x="293.9" y="144.6">12</text>
<text x="293.9" y="147.2">14</text>
<text x="293.9" y="149.7">15</text>
<text x="335.8" y="149.7">31</text>
<text x="335.8" y="144.6">35</text>
<text x="286.9" y="156">COL8</text>
<text x="286.9" y="153.5">COL7</text>
<text x="286.9" y="150.9">COL6</text>
<text x="293.9" y="152.3">16</text>
<text x="293.9" y="154.8">17</text>
<text x="335.8" y="152.3">32</text>
<text x="335.8" y="154.8">34</text>
<text x="285.7" y="161.1">COL10</text>
<text x="286.9" y="158.5">COL9</text>
<text x="293.9" y="157.3">19</text>
<text x="293.9" y="159.9">20</text>
<text x="335.8" y="159.9">33</text>
<text x="242.7" y="164.9">ROW3</text>
<text x="316.1" y="171.5" transform="rotate(-90 316.1 171.5)">3</text>
<text x="10.2" y="186">D</text>
<text x="189.4" y="182.7">ROW4</text>
<text x="408.2" y="186">D</text>
<text x="10.3" y="236">E</text>
<text x="408.3" y="236">E</text>
<text x="10.3" y="286">F</text>
<text x="35" y="287">1</text>
<text x="85" y="287">2</text>
<text x="135" y="287">3</text>
<text x="185" y="287">4</text>
<text x="235" y="287">5</text>
<text x="285" y="287">6</text>
<text x="335" y="287">7</text>
<text x="385" y="287">8</text>
<text x="408.3" y="286">F</text>
</g>
<g font-size="1.3" fill="#008484">
<text x="56.7" y="100">SW_Push</text>
<text x="58.9" y="97.5">SW1</text>
<text x="70.7" y="100">SW_Push</text>
<text x="72.9" y="97.5">SW2</text>
<text x="83.4" y="100">SW_Push</text>
<text x="85.6" y="97.5">SW3</text>
<text x="97.4" y="100">SW_Push</text>
<text x="99.5" y="97.5">SW4</text>
<text x="111.3" y="100">SW_Push</text>
<text x="113.5" y="97.5">SW5</text>
<text x="125.3" y="100">SW_Push</text>
<text x="127.5" y="97.5">SW6</text>
<text x="138" y="100">SW_Push</text>
<text x="140.2" y="97.5">SW7</text>
<text x="152" y="100">SW_Push</text>
<text x="154.1" y="97.5">SW8</text>
<text x="165.9" y="100">SW_Push</text>
<text x="168.1" y="97.5">SW9</text>
<text x="178.6" y="100">SW_Push</text>
<text x="180.2" y="97.5">SW10</text>
<text x="191.3" y="100">SW_Push</text>
<text x="192.9" y="97.5">SW11</text>
<text x="204" y="100">SW_Push</text>
<text x="205.6" y="97.5">SW12</text>
<text x="218" y="100">SW_Push</text>
<text x="219.6" y="97.5">SW13</text>
<text x="232" y="100">SW_Push</text>
<text x="233.6" y="97.5">SW14</text>
<text x="244.7" y="100">SW_Push</text>
<text x="246.3" y="97.5">SW15</text>
<text x="68.6" y="107.6">D1</text>
<text x="82.5" y="107.6">D2</text>
<text x="95.2" y="107.6">D3</text>
<text x="109.2" y="107.6">D4</text>
<text x="123.2" y="107.6">D5</text>
<text x="137.1" y="107.6">D6</text>
<text x="149.8" y="107.6">D7</text>
<text x="163.8" y="107.6">D8</text>
<text x="177.8" y="107.6">D9</text>
<text x="190.5" y="107.6">D10</text>
<text x="203.2" y="107.6">D11</text>
<text x="215.9" y="107.6">D12</text>
<text x="229.9" y="107.6">D13</text>
<text x="243.8" y="107.6">D14</text>
<text x="256.5" y="107.6">D15</text>
<text x="322.3" y="107.4" transform="rotate(-90 322.3 107.4)">3V3</text>
<text x="58.3" y="114">SW16</text>
<text x="68.6" y="110.2">1N4148</text>
<text x="72.3" y="114">SW17</text>
<text x="82.5" y="110.2">1N4148</text>
<text x="85" y="114">SW18</text>
<text x="95.2" y="110.2">1N4148</text>
<text x="98.9" y="114">SW19</text>
<text x="109.2" y="110.2">1N4148</text>
<text x="112.9" y="114">SW20</text>
<text x="123.2" y="110.2">1N4148</text>
<text x="126.9" y="114">SW21</text>
<text x="137.1" y="110.2">1N4148</text>
<text x="139.6" y="114">SW22</text>
<text x="149.8" y="110.2">1N4148</text>
<text x="153.5" y="114">SW23</text>
<text x="163.8" y="110.2">1N4148</text>
<text x="167.5" y="114">SW24</text>
<text x="177.8" y="110.2">1N4148</text>
<text x="180.2" y="114">SW25</text>
<text x="190.5" y="110.2">1N4148</text>
<text x="192.9" y="114">SW26</text>
<text x="203.2" y="110.2">1N4148</text>
<text x="205.6" y="114">SW27</text>
<text x="215.9" y="110.2">1N4148</text>
<text x="219.6" y="114">SW28</text>
<text x="229.9" y="110.2">1N4148</text>
<text x="233.6" y="114">SW29</text>
<text x="243.8" y="110.2">1N4148</text>
<text x="246.3" y="114">SW30</text>
<text x="256.5" y="110.2">1N4148</text>
<text x="312.1" y="108.5" transform="rotate(-90 312.1 108.5)">VSYS</text>
<text x="317.2" y="108.8" transform="rotate(-90 317.2 108.8)">VBUS</text>
<text x="56.7" y="116.5">SW_Push</text>
<text x="70.7" y="116.5">SW_Push</text>
<text x="83.4" y="116.5">SW_Push</text>
<text x="97.4" y="116.5">SW_Push</text>
<text x="111.3" y="116.5">SW_Push</text>
<text x="125.3" y="116.5">SW_Push</text>
<text x="138" y="116.5">SW_Push</text>
<text x="152" y="116.5">SW_Push</text>
<text x="165.9" y="116.5">SW_Push</text>
<text x="178.6" y="116.5">SW_Push</text>
<text x="191.3" y="116.5">SW_Push</text>
<text x="204" y="116.5">SW_Push</text>
<text x="218" y="116.5">SW_Push</text>
<text x="232" y="116.5">SW_Push</text>
<text x="244.7" y="116.5">SW_Push</text>
<text x="297.9" y="115.3">RUN</text>
<text x="297.9" y="117.8">3V3_EN</text>
<text x="82.5" y="124.2">D17</text>
<text x="95.2" y="124.2">D18</text>
<text x="109.2" y="124.2">D19</text>
<text x="123.2" y="124.2">D20</text>
<text x="137.1" y="124.2">D21</text>
<text x="149.8" y="124.2">D22</text>
<text x="163.8" y="124.2">D23</text>
<text x="177.8" y="124.2">D24</text>
<text x="190.5" y="124.2">D25</text>
<text x="203.2" y="124.2">D26</text>
<text x="215.9" y="124.2">D27</text>
<text x="229.9" y="124.2">D28</text>
<text x="243.8" y="124.2">D29</text>
<text x="256.5" y="124.2">D30</text>
<text x="297.9" y="122.9">GPIO0</text>
<text x="297.9" y="125.4">GPIO1</text>
<text x="327.4" y="125.4">GPIO16</text>
<text x="58.3" y="131.8">SW31</text>
<text x="72.3" y="131.8">SW32</text>
<text x="82.5" y="126.7">1N4148</text>
<text x="85" y="131.8">SW33</text>
<text x="95.2" y="126.7">1N4148</text>
<text x="98.9" y="131.8">SW34</text>
<text x="109.2" y="126.7">1N4148</text>
<text x="112.9" y="131.8">SW35</text>
<text x="123.2" y="126.7">1N4148</text>
<text x="126.9" y="131.8">SW36</text>
<text x="137.1" y="126.7">1N4148</text>
<text x="139.6" y="131.8">SW37</text>
<text x="149.8" y="126.7">1N4148</text>
<text x="153.5" y="131.8">SW38</text>
<text x="163.8" y="126.7">1N4148</text>
<text x="167.5" y="131.8">SW39</text>
<text x="177.8" y="126.7">1N4148</text>
<text x="180.2" y="131.8">SW40</text>
<text x="190.5" y="126.7">1N4148</text>
<text x="192.9" y="131.8">SW41</text>
<text x="203.2" y="126.7">1N4148</text>
<text x="205.6" y="131.8">SW42</text>
<text x="215.9" y="126.7">1N4148</text>
<text x="219.6" y="131.8">SW43</text>
<text x="229.9" y="126.7">1N4148</text>
<text x="233.6" y="131.8">SW44</text>
<text x="243.8" y="126.7">1N4148</text>
<text x="256.5" y="126.7">1N4148</text>
<text x="297.9" y="128">GPIO2</text>
<text x="297.9" y="130.5">GPIO3</text>
<text x="327.4" y="128">GPIO17</text>
<text x="327.4" y="130.5">GPIO18</text>
<text x="56.7" y="134.3">SW_Push</text>
<text x="70.7" y="134.3">SW_Push</text>
<text x="83.4" y="134.3">SW_Push</text>
<text x="97.4" y="134.3">SW_Push</text>
<text x="111.3" y="134.3">SW_Push</text>
<text x="125.3" y="134.3">SW_Push</text>
<text x="138" y="134.3">SW_Push</text>
<text x="152" y="134.3">SW_Push</text>
<text x="165.9" y="134.3">SW_Push</text>
<text x="178.6" y="134.3">SW_Push</text>
<text x="191.3" y="134.3">SW_Push</text>
<text x="204" y="134.3">SW_Push</text>
<text x="218" y="134.3">SW_Push</text>
<text x="232" y="134.3">SW_Push</text>
<text x="297.9" y="133">GPIO4</text>
<text x="297.9" y="135.6">GPIO5</text>
<text x="327.4" y="133">GPIO19</text>
<text x="327.4" y="135.6">GPIO20</text>
<text x="82.5" y="141.9">D32</text>
<text x="95.2" y="141.9">D33</text>
<text x="109.2" y="141.9">D34</text>
<text x="123.2" y="141.9">D35</text>
<text x="137.1" y="141.9">D36</text>
<text x="149.8" y="141.9">D37</text>
<text x="163.8" y="141.9">D38</text>
<text x="177.8" y="141.9">D39</text>
<text x="190.5" y="141.9">D40</text>
<text x="203.2" y="141.9">D41</text>
<text x="215.9" y="141.9">D42</text>
<text x="229.9" y="141.9">D43</text>
<text x="243.8" y="141.9">D44</text>
<text x="297.9" y="138.1">GPIO6</text>
<text x="297.9" y="140.7">GPIO7</text>
<text x="297.9" y="143.2">GPIO8</text>
<text x="327.4" y="138.1">GPIO21</text>
<text x="327.4" y="140.7">GPIO22</text>
<text x="58.3" y="149.6">SW45</text>
<text x="72.3" y="149.6">SW46</text>
<text x="82.5" y="144.5">1N4148</text>
<text x="85" y="149.6">SW47</text>
<text x="95.2" y="144.5">1N4148</text>
<text x="98.9" y="149.6">SW48</text>
<text x="109.2" y="144.5">1N4148</text>
<text x="112.9" y="149.6">SW49</text>
<text x="123.2" y="144.5">1N4148</text>
<text x="126.9" y="149.6">SW50</text>
<text x="137.1" y="144.5">1N4148</text>
<text x="139.6" y="149.6">SW51</text>
<text x="149.8" y="144.5">1N4148</text>
<text x="153.5" y="149.6">SW52</text>
<text x="163.8" y="144.5">1N4148</text>
<text x="167.5" y="149.6">SW53</text>
<text x="177.8" y="144.5">1N4148</text>
<text x="180.2" y="149.6">SW54</text>
<text x="190.5" y="144.5">1N4148</text>
<text x="192.9" y="149.6">SW55</text>
<text x="203.2" y="144.5">1N4148</text>
<text x="205.6" y="149.6">SW56</text>
<text x="215.9" y="144.5">1N4148</text>
<text x="219.6" y="149.6">SW57</text>
<text x="229.9" y="144.5">1N4148</text>
<text x="233.6" y="149.6">SW58</text>
<text x="243.8" y="144.5">1N4148</text>
<text x="297.9" y="145.7">GPIO9</text>
<text x="297.9" y="148.3">GPIO10</text>
<text x="325.1" y="145.7">ADC_VREF</text>
<text x="56.7" y="152.1">SW_Push</text>
<text x="70.7" y="152.1">SW_Push</text>
<text x="83.4" y="152.1">SW_Push</text>
<text x="97.4" y="152.1">SW_Push</text>
<text x="111.3" y="152.1">SW_Push</text>
<text x="125.3" y="152.1">SW_Push</text>
<text x="138" y="152.1">SW_Push</text>
<text x="152" y="152.1">SW_Push</text>
<text x="165.9" y="152.1">SW_Push</text>
<text x="178.6" y="152.1">SW_Push</text>
<text x="191.3" y="152.1">SW_Push</text>
<text x="204" y="152.1">SW_Push</text>
<text x="218" y="152.1">SW_Push</text>
<text x="232" y="152.1">SW_Push</text>
<text x="297.9" y="150.8">GPIO11</text>
<text x="297.9" y="153.4">GPIO12</text>
<text x="297.9" y="155.9">GPIO13</text>
<text x="321.6" y="150.8">GPIO26_ADC0</text>
<text x="321.6" y="153.4">GPIO27_ADC1</text>
<text x="321.6" y="155.9">GPIO28_ADC2</text>
<text x="82.5" y="159.7">D46</text>
<text x="95.2" y="159.7">D47</text>
<text x="109.2" y="159.7">D48</text>
<text x="123.2" y="159.7">D49</text>
<text x="137.1" y="159.7">D50</text>
<text x="149.8" y="159.7">D51</text>
<text x="163.8" y="159.7">D52</text>
<text x="177.8" y="159.7">D53</text>
<text x="190.5" y="159.7">D54</text>
<text x="203.2" y="159.7">D55</text>
<text x="215.9" y="159.7">D56</text>
<text x="229.9" y="159.7">D57</text>
<text x="243.8" y="159.7">D58</text>
<text x="297.9" y="158.4">GPIO14</text>
<text x="297.9" y="161">GPIO15</text>
<text x="329.3" y="161">AGND</text>
<text x="58.3" y="167.3">SW59</text>
<text x="72.3" y="167.3">SW60</text>
<text x="82.5" y="162.3">1N4148</text>
<text x="85" y="167.3">SW61</text>
<text x="95.2" y="162.3">1N4148</text>
<text x="98.9" y="167.3">SW62</text>
<text x="109.2" y="162.3">1N4148</text>
<text x="112.9" y="167.3">SW63</text>
<text x="123.2" y="162.3">1N4148</text>
<text x="126.9" y="167.3">SW64</text>
<text x="137.1" y="162.3">1N4148</text>
<text x="139.6" y="167.3">SW65</text>
<text x="149.8" y="162.3">1N4148</text>
<text x="153.5" y="167.3">SW66</text>
<text x="163.8" y="162.3">1N4148</text>
<text x="167.5" y="167.3">SW67</text>
<text x="177.8" y="162.3">1N4148</text>
<text x="180.2" y="167.3">SW68</text>
<text x="190.5" y="162.3">1N4148</text>
<text x="203.2" y="162.3">1N4148</text>
<text x="215.9" y="162.3">1N4148</text>
<text x="229.9" y="162.3">1N4148</text>
<text x="243.8" y="162.3">1N4148</text>
<text x="56.7" y="169.9">SW_Push</text>
<text x="70.7" y="169.9">SW_Push</text>
<text x="83.4" y="169.9">SW_Push</text>
<text x="97.4" y="169.9">SW_Push</text>
<text x="111.3" y="169.9">SW_Push</text>
<text x="125.3" y="169.9">SW_Push</text>
<text x="138" y="169.9">SW_Push</text>
<text x="152" y="169.9">SW_Push</text>
<text x="165.9" y="169.9">SW_Push</text>
<text x="178.6" y="169.9">SW_Push</text>
<text x="317.2" y="168.2" transform="rotate(-90 317.2 168.2)">GND</text>
<text x="318.4" y="172.4">A1</text>
<text x="68.6" y="177.5">D59</text>
<text x="82.5" y="177.5">D60</text>
<text x="95.2" y="177.5">D61</text>
<text x="109.2" y="177.5">D62</text>
<text x="123.2" y="177.5">D63</text>
<text x="137.1" y="177.5">D64</text>
<text x="149.8" y="177.5">D65</text>
<text x="163.8" y="177.5">D66</text>
<text x="177.8" y="177.5">D67</text>
<text x="190.5" y="177.5">D68</text>
<text x="314.2" y="178.8">GND</text>
<text x="318.4" y="175">RaspberryPi_Pico</text>
<text x="68.6" y="180">1N4148</text>
<text x="82.5" y="180">1N4148</text>
<text x="95.2" y="180">1N4148</text>
<text x="109.2" y="180">1N4148</text>
<text x="123.2" y="180">1N4148</text>
<text x="137.1" y="180">1N4148</text>
<text x="149.8" y="180">1N4148</text>
<text x="163.8" y="180">1N4148</text>
<text x="177.8" y="180">1N4148</text>
<text x="190.5" y="180">1N4148</text>
</g>
</svg>
